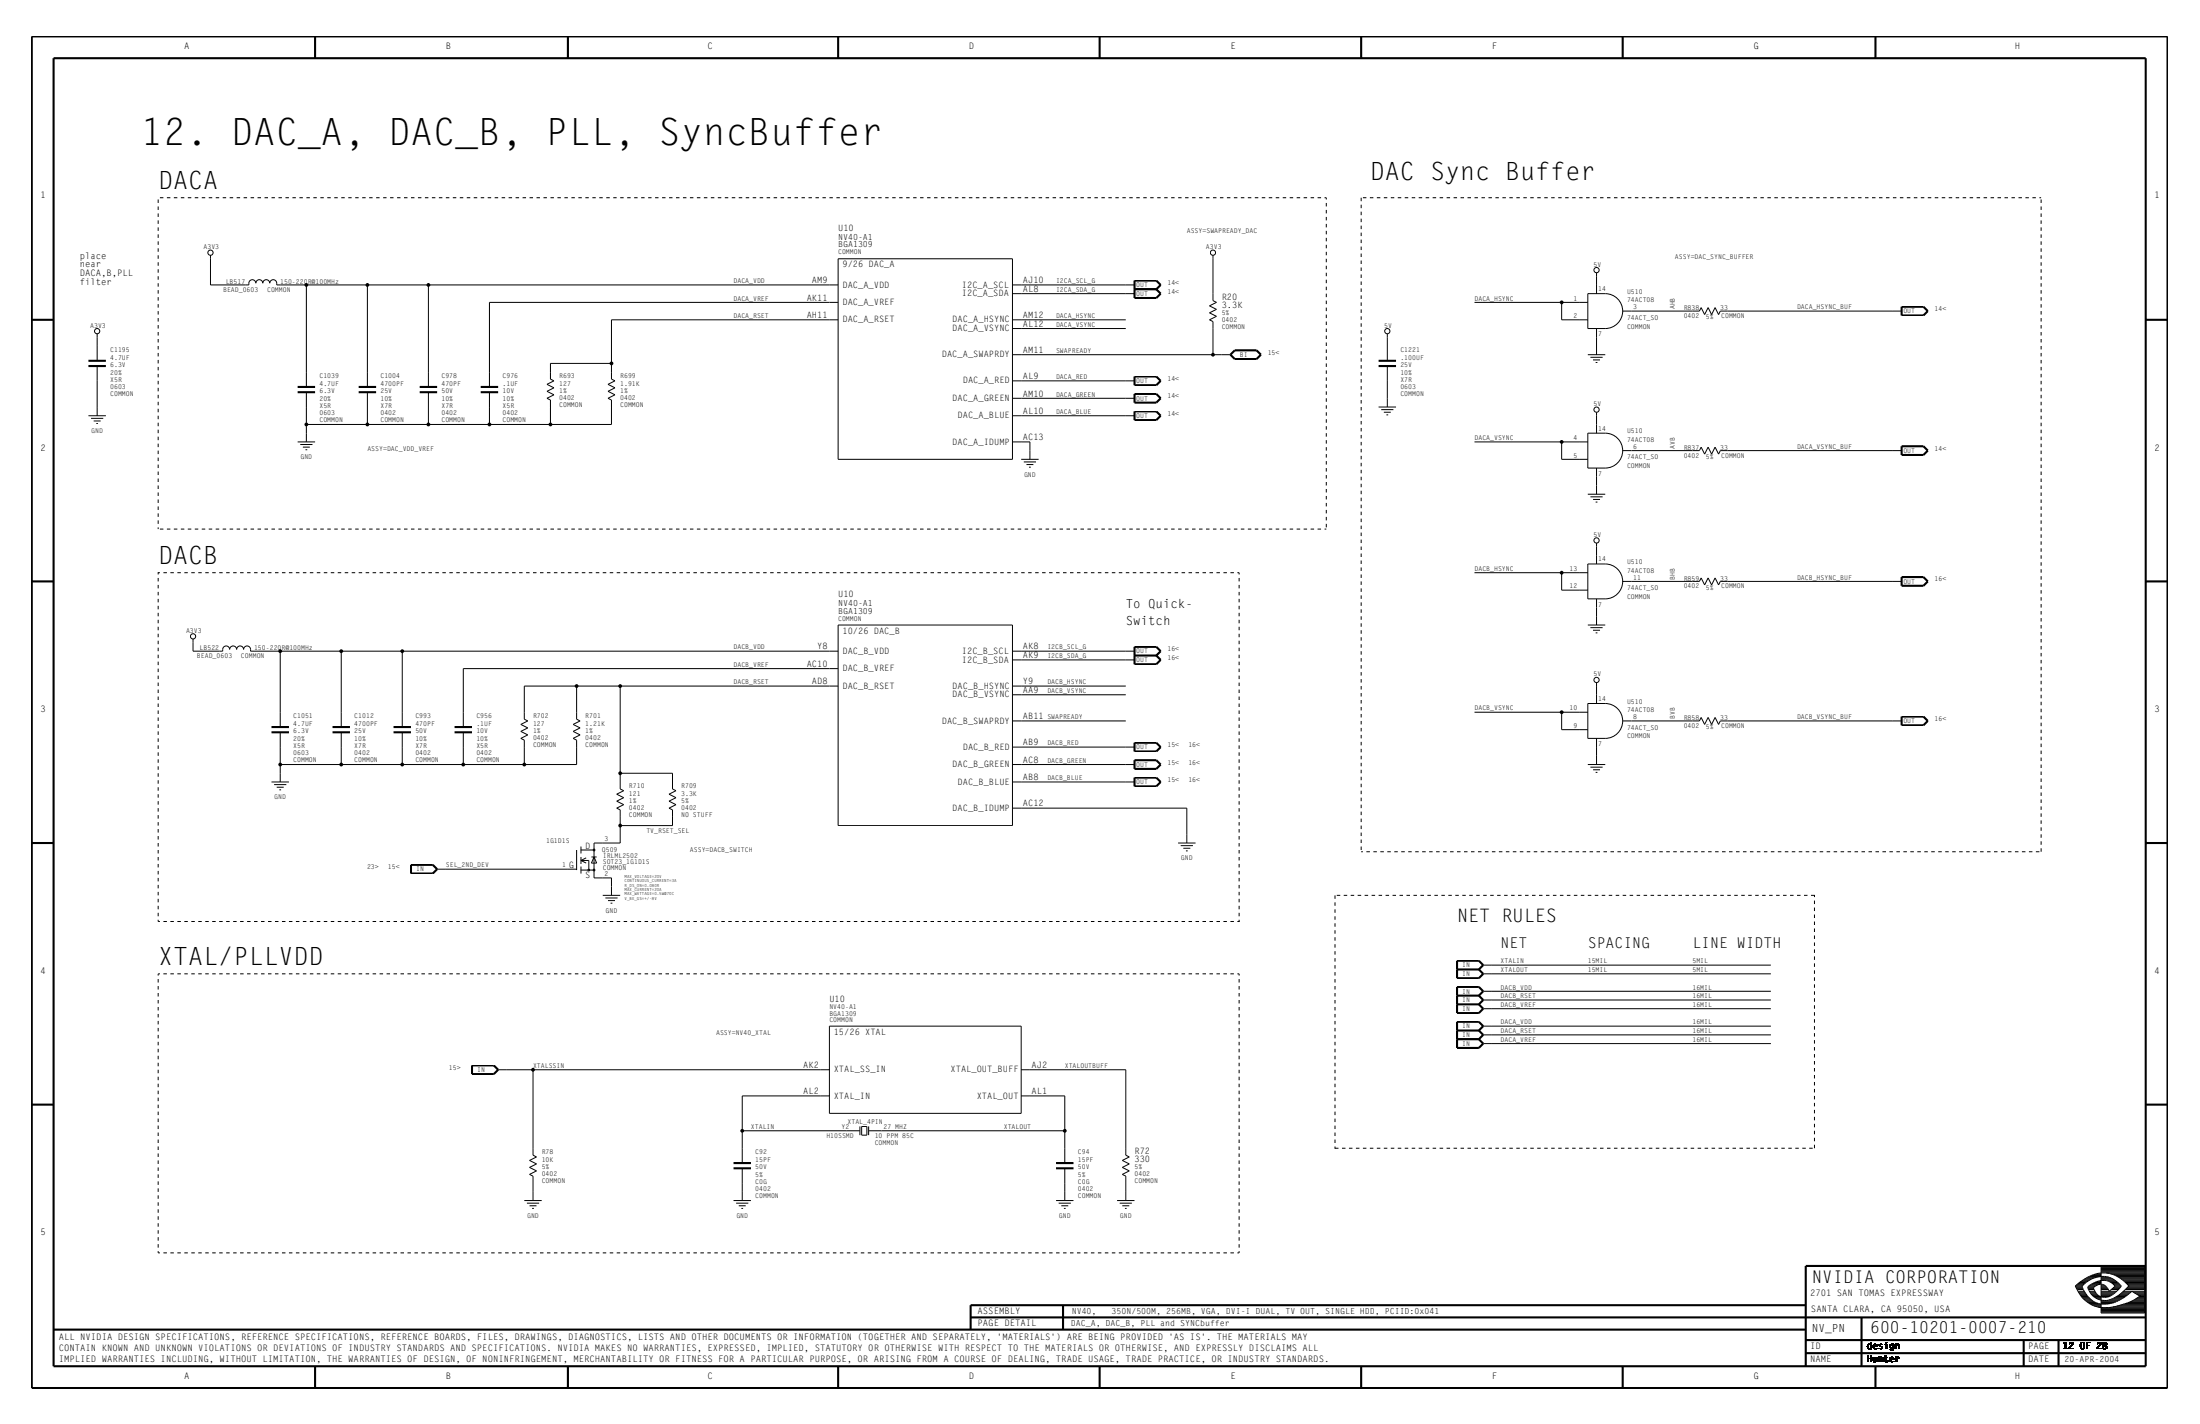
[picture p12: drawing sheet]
<svg xmlns="http://www.w3.org/2000/svg" width="432mm" height="279mm" viewBox="0 0 432 279" stroke-linecap="round" stroke-linejoin="round" font-family="sans-serif">
<g fill="none" stroke="#000" stroke-width=".2">
<path d="M41.3 50.1v.7zM41.3 55.9h6.9zM41.3 50.8v5.1zM48.2 55.9h.6zM48.8 55.6v.3zM48.8 55.6a.68 .68 0 0 1 .7-.7 .68 .68 0 0 1 .7 .7 .68 .68 0 0 1 .7-.7 .68 .68 0 0 1 .7 .7 .68 .68 0 0 1 .7-.7 .68 .68 0 0 1 .6 .7 .68 .68 0 0 1 .7-.7 .68 .68 0 0 1 .7 .7M54.3 55.6v.3zM54.3 55.9h.7zM55 55.9h5.1zM60.1 55.9h12zM60.1 55.9v17.1zM72.1 55.9h12z"/>
<path d="M72.1 55.9v17.1zM84.1 55.9h78.7zM84.1 55.9v17.1zM96.1 59.3h66.7zM96.1 59.3v13.7zM162.8 59.3h1.7zM162.8 55.9h1.7zM164.5 50.8h34.2zM164.5 50.8v39.3zM198.7 55.9h1.7zM198.7 57.6h1.7zM198.7 50.8v39.3z"/>
<path d="M200.4 55.9h20.6zM200.4 57.6h20.6zM221 55.9h1.7zM221 57.6h1.7zM238.1 50.8v6.8zM238.1 50.1v.7zM238.1 59l.7 .3zM238.1 57.6v1.4zM289.4 59.3h17.1zM306.5 59.3h3.4zM306.5 59.3v3.5zM309.9 59.3h1.7z"/>
<path d="M311.6 57.6h3.5zM311.6 57.6v6.9zM313.4 54.2v1.7zM313.4 53.5v.7zM313.4 55.9v1.7zM315.1 57.6a3.4 3.4 0 0 1 3.4 3.4 3.4 3.4 0 0 1-3.4 3.5M19.1 67.9v2.9zM19.1 71.8v2.9zM19.1 79.9v1.7zM19.1 65.5v.7zM19.1 66.2v1.7zM19.1 74.7v5.2z"/>
<path d="M60.1 73v2.9zM60.1 77v2.9zM60.1 79.9v3.4zM72.1 73v2.9zM72.1 77v2.9zM72.1 79.9v3.4zM84.1 73v2.9zM84.1 77v2.9zM84.1 79.9v3.4zM96.1 73v2.9zM96.1 77v2.9zM96.1 79.9v3.4z"/>
<path d="M107.4 78.1l.6 .4zM107.4 78.1l1.3-.6zM107.4 76.8l1.3 .7zM107.4 76.8l1.3-.7zM107.4 75.4l1.3 .7zM107.4 75.4l1.3-.7zM108 78.5v1.4zM108 74.4l.7 .3zM108 73v1.4zM108 71.3h12zM108 71.3v1.7zM108 79.9v3.4z"/>
<path d="M119.3 78.1l.7 .4zM119.3 78.1l1.4-.6zM119.3 76.8l1.4 .7zM119.3 76.8l1.4-.7zM119.3 75.4l1.4 .7zM119.3 75.4l1.4-.7zM120 62.8h42.8zM120 62.8v8.5zM120 71.3v1.7zM120 79.9v3.4zM120 78.5v1.4zM120 74.4l.7 .3z"/>
<path d="M120 73v1.4zM162.8 62.8h1.7zM198.7 64.5h1.7zM198.7 62.8h1.7zM198.7 69.6h1.7zM198.7 78.1h1.7zM198.7 74.7h1.7zM200.4 69.6h37.7zM200.4 78.1h20.6zM200.4 74.7h20.6zM200.4 64.5h20.6zM200.4 62.8h20.6z"/>
<path d="M221 74.7h1.7zM221 78.1h1.7zM237.4 62.8l.7 .3zM237.4 62.8l1.4-.7zM237.4 61.4l1.4 .7zM237.4 61.4l1.4-.7zM237.4 60l1.4 .7zM237.4 60l1.4-.7zM238.1 64.5v5.1zM238.1 69.6h1.7zM238.1 63.1v1.4zM239.8 69.6h1.7z"/>
<path d="M270.6 79.9h3.4zM272.3 66.2v1.7zM272.3 74.7v3.4zM272.3 67.9v2.9zM272.3 71.8v2.9zM272.3 78.1v1.8zM272.3 65.5v.7zM306.5 62.8h3.4zM309.9 62.8h1.7zM311.6 69.6h3.5zM311.6 64.5h3.5zM312.2 70.1h2.4z"/>
<path d="M312.7 70.6h1.3zM313.2 71.1h.3zM313.4 66.2v1.7zM313.4 67.9v1.7zM313.4 64.5v1.7zM318.5 61h1.7zM320.2 61h12zM332.2 61h1.3zM333.9 60.4l-.4 .6zM333.9 60.4l.7 1.3zM335.3 60.4l.6 1.3zM335.3 60.4l-.7 1.3z"/>
<path d="M336.6 60.4l.7 1.3zM336.6 60.4l-.7 1.3zM337.7 61h1.3zM337.7 61l-.4 .7zM339 61h32.5zM371.5 61h1.7zM17.4 81.6h3.4zM17.9 82.1h2.4zM18.4 82.6h1.4zM18.9 83.1h.3zM58.4 86.7h3.4zM58.9 87.2h2.4z"/>
<path d="M59.4 87.7h1.4zM60 88.2h.3zM60.1 85v1.7zM60.1 83.3h12zM60.1 83.3v1.7zM72.1 83.3h12zM84.1 83.3h12zM96.1 83.3h11.9zM108 83.3h12zM164.5 90.1h34.2zM198.7 86.7h1.7zM198.7 81.6h1.7z"/>
<path d="M200.4 81.6h20.6zM200.4 86.7h1.7zM200.4 90.1h3.5zM200.9 90.6h2.4zM201.5 91.2h1.3zM202 91.7h.3zM202.1 86.7v1.7zM202.1 88.4v1.7zM221 81.6h1.7zM271.1 80.4h2.4zM271.6 80.9h1.4zM272.1 81.4h.4z"/>
<path d="M289.4 86.7h17.1zM306.5 90.1h3.4zM306.5 86.7h3.4zM306.5 86.7v3.4zM309.9 86.7h1.7zM309.9 90.1h1.7zM311.6 97h3.5zM311.6 91.8h3.5zM311.6 85h3.5zM311.6 85v6.8zM312.2 97.5h2.4zM312.7 98h1.3z"/>
<path d="M313.2 98.5h.3zM313.4 81.6v1.7zM313.4 93.5v1.8zM313.4 95.3v1.7zM313.4 80.9v.7zM313.4 83.3v1.7zM313.4 91.8v1.7zM315.1 85a3.4 3.4 0 0 1 3.4 3.4 3.4 3.4 0 0 1-3.4 3.4M318.5 88.4h1.7zM320.2 88.4h12zM332.2 88.4h1.3zM333.9 87.7l-.4 .7z"/>
<path d="M333.9 87.7l.7 1.4zM335.3 87.7l.6 1.4zM335.3 87.7l-.7 1.4zM336.6 87.7l.7 1.4zM336.6 87.7l-.7 1.4zM337.7 88.4h1.3zM337.7 88.4l-.4 .7zM339 88.4h32.5zM371.5 88.4h1.7zM289.4 112.4h17.1zM306.5 115.8h3.4zM306.5 112.4h3.4z"/>
<path d="M306.5 112.4v3.4zM309.9 112.4h1.7zM309.9 115.8h1.7zM311.6 117.5h3.5zM311.6 110.7h3.5zM311.6 110.7v6.8zM313.4 107.2v1.7zM313.4 119.2v1.7zM313.4 106.6v.6zM313.4 108.9v1.8zM313.4 117.5v1.7zM315.1 110.7a3.4 3.4 0 0 1 3.4 3.4 3.4 3.4 0 0 1-3.4 3.4"/>
<path d="M318.5 114.1h1.7zM320.2 114.1h12zM332.2 114.1h1.3zM333.9 113.4l-.4 .7zM333.9 113.4l.7 1.4zM335.3 113.4l.6 1.4zM335.3 113.4l-.7 1.4zM336.6 113.4l.7 1.4zM336.6 113.4l-.7 1.4zM337.7 114.1h1.3zM337.7 114.1l-.4 .7zM339 114.1h32.5z"/>
<path d="M371.5 114.1h1.7zM37.9 125.4v.7zM37.9 127.8h5.1zM37.9 126.1v1.7zM43 127.8h.7zM43.7 127.4v.4zM43.7 127.4a.68 .68 0 0 1 .7-.7 .68 .68 0 0 1 .7 .7 .68 .68 0 0 1 .7-.7 .68 .68 0 0 1 .6 .7 .68 .68 0 0 1 .7-.7 .68 .68 0 0 1 .7 .7 .68 .68 0 0 1 .7-.7 .68 .68 0 0 1 .7 .7M49.2 127.4v.4zM49.2 127.8h.7zM49.9 127.8h5.1zM55 139.7v3zM55 127.8h12z"/>
<path d="M55 127.8v11.9zM67 139.7v3zM67 127.8h12zM67 127.8v11.9zM79 139.7v3zM79 127.8h83.8zM79 127.8v11.9zM90.9 139.7v3zM90.9 131.2h71.9zM90.9 131.2v8.5zM102.9 139.7v1.4zM102.9 134.6h10.3z"/>
<path d="M102.9 134.6v5.1zM113.2 139.7v1.4zM113.2 134.6h8.5zM113.2 134.6v5.1zM121.7 134.6h41.1zM121.7 134.6v17.1zM162.8 134.6h1.7zM162.8 131.2h1.7zM162.8 127.8h1.7zM164.5 122.6h34.2zM164.5 122.6v39.4zM198.7 136.3h1.7z"/>
<path d="M198.7 127.8h1.7zM198.7 129.5h1.7zM198.7 134.6h1.7zM198.7 122.6v39.4zM200.4 127.8h20.6zM200.4 129.5h20.6zM200.4 134.6h20.6zM200.4 136.3h20.6zM221 127.8h1.7zM221 129.5h1.7zM289.4 139.7h17.1zM306.5 139.7h3.4z"/>
<path d="M306.5 139.7v3.5zM309.9 139.7h1.7zM311.6 122.6h3.5zM311.6 138h3.5zM311.6 138v6.9zM312.2 123.1h2.4zM312.7 123.7h1.3zM313.2 124.2h.3zM313.4 134.6v1.7zM313.4 120.9v1.7zM313.4 133.9v.7zM313.4 136.3v1.7z"/>
<path d="M315.1 138a3.4 3.4 0 0 1 3.4 3.5 3.4 3.4 0 0 1-3.4 3.4M53.3 153.4h3.4zM53.8 153.9h2.4zM54.3 154.5h1.4zM54.8 155h.4zM55 143.7v2.9zM55 151.7v1.7zM55 150h12zM55 146.6v3.4zM55 150v1.7zM67 143.7v2.9zM67 150h12z"/>
<path d="M67 146.6v3.4zM79 143.7v2.9zM79 150h11.9zM79 146.6v3.4zM90.9 143.7v2.9zM90.9 150h12zM90.9 146.6v3.4zM102.2 144.9l.7 .3zM102.2 144.9l1.4-.7zM102.2 143.5l1.4 .7zM102.2 143.5l1.4-.7zM102.2 142.1l1.4 .7z"/>
<path d="M102.2 142.1l1.4-.6zM102.9 145.2v1.4zM102.9 141.1l.7 .4zM102.9 150h10.3zM102.9 146.6v3.4zM112.5 144.9l.7 .3zM112.5 144.9l1.4-.7zM112.5 143.5l1.4 .7zM112.5 143.5l1.4-.7zM112.5 142.1l1.4 .7zM112.5 142.1l1.4-.6zM113.2 145.2v1.4z"/>
<path d="M113.2 141.1l.7 .4zM113.2 146.6v3.4zM121 158.6l.7 .3zM121 158.6l1.4-.7zM121 157.2l1.4 .7zM121 157.2l1.4-.7zM121 155.8l1.4 .7zM121 155.8l1.4-.7zM121.7 158.9v1.4zM121.7 154.8l.7 .3zM121.7 153.4v1.4zM121.7 151.7h10.3z"/>
<path d="M121.7 151.7v1.7zM131.3 158.6l.7 .3zM131.3 158.6l1.4-.7zM131.3 157.2l1.4 .7zM131.3 157.2l1.4-.7zM131.3 155.8l1.4 .7zM131.3 155.8l1.4-.7zM132 158.9v1.4zM132 154.8l.7 .3zM132 153.4v1.4zM132 151.7v1.7zM198.7 141.5h1.7z"/>
<path d="M198.7 158.6h1.7zM198.7 150h1.7zM198.7 153.4h1.7zM198.7 146.6h1.7zM200.4 153.4h20.6zM200.4 150h20.6zM200.4 141.5h20.6zM200.4 146.6h20.6zM200.4 158.6h32.5zM221 146.6h1.7zM221 150h1.7zM221 153.4h1.7z"/>
<path d="M232.9 158.6v5.1zM306.5 143.2h3.4zM309.9 143.2h1.7zM311.6 150h3.5zM311.6 144.9h3.5zM312.2 150.5h2.4zM312.7 151h1.3zM313.2 151.5h.3zM313.4 146.6v1.7zM313.4 148.3v1.7zM313.4 144.9v1.7zM318.5 141.5h1.7z"/>
<path d="M320.2 141.5h12zM332.2 141.5h1.3zM333.9 140.8l-.4 .7zM333.9 140.8l.7 1.3zM335.3 140.8l.6 1.3zM335.3 140.8l-.7 1.3zM336.6 140.8l.7 1.3zM336.6 140.8l-.7 1.3zM337.7 141.5h1.3zM337.7 141.5l-.4 .6zM339 141.5h32.5zM371.5 141.5h1.7z"/>
<path d="M85.8 170.5h1.7zM87.5 170.5h24zM111.5 170.5h1.7zM113.2 166.8v3.9zM114 170.7h2.6zM114 168.8h1.6zM114 168.8l1.1-.5zM114 168.8l1.1 .5zM114 166.8h2.6zM114 166.1v1.4zM114 168.1v1.4zM114 170v1.4z"/>
<path d="M115.6 168.8v1.9zM116.1 168.1h1zM116.1 169.3h1zM116.6 165.4h1.7zM116.6 165.4v6.9zM116.6 168.1l-.5 1.2zM116.6 168.1l.5 1.2zM116.6 172.3h1.7zM118.3 165.4h3.4zM118.3 172.3h1.7zM118.3 175.7h3.4zM118.8 176.2h2.4z"/>
<path d="M119.3 176.7h1.4zM119.8 177.2h.4zM120 172.3v1.7zM120 174v1.7zM121.7 162h10.3zM121.7 160.3v1.7zM121.7 162v3.4zM132 160.3v1.7zM164.5 162h34.2zM231.2 165.4h3.5zM231.7 165.9h2.4zM232.3 166.4h1.3z"/>
<path d="M232.8 166.9h.3zM232.9 163.7v1.7zM291.1 196.2h1.7zM291.1 194.5h1.7zM291.1 191.1h1.7zM291.1 189.4h1.7zM291.1 197.9h1.7zM292.8 191.1h54.8zM292.8 194.5h54.8zM292.8 189.4h54.8zM292.8 196.2h54.8zM292.8 197.9h54.8z"/>
<path d="M97.8 209.9h1.7zM99.5 209.9h5.1zM104.6 209.9h56.5zM104.6 209.9v15.4zM145.7 215h15.4zM145.7 215v6.9zM161.1 209.9h1.7zM161.1 215h1.7zM162.8 201.3h37.6zM162.8 218.4h37.6zM162.8 201.3v17.1zM200.4 209.9h1.7z"/>
<path d="M200.4 201.3v17.1zM200.4 215h1.7zM202.1 209.9h18.9zM202.1 215h6.9zM209 215v6.9zM221 209.9v15.4zM291.1 201.3h1.7zM291.1 203.1h1.7zM291.1 204.8h1.7zM292.8 203.1h54.8zM292.8 204.8h54.8zM292.8 201.3h54.8z"/>
<path d="M102.9 235.6h3.4zM103.4 236.1h2.4zM103.9 236.6h1.4zM103.9 230.4l.7 .4zM103.9 230.4l1.4-.7zM103.9 229.1l1.4 .6zM103.9 229.1l1.4-.7zM103.9 227.7l1.4 .7zM103.9 227.7l1.4-.7zM104.4 237.1h.4zM104.6 233.8v1.8zM104.6 230.8v1.3z"/>
<path d="M104.6 226.7l.7 .3zM104.6 225.3v1.4zM104.6 232.1v1.7zM144 235.6h3.4zM144.5 236.1h2.4zM145 236.6h1.4zM145.5 237.1h.4zM145.7 221.9h20.5zM145.7 221.9v3.4zM145.7 232.1v1.7zM145.7 225.3v2.9zM145.7 229.2v2.9z"/>
<path d="M145.7 233.8v1.8zM166.2 221.9h2.6zM168.8 221v1.7zM169.1 221h1zM169.1 222.7h1zM169.1 221v1.7zM170.1 221v1.7zM170.5 221v1.7zM170.5 221.9h2.6zM173.1 221.9h35.9zM207.3 235.6h3.4zM207.8 236.1h2.4z"/>
<path d="M208.3 236.6h1.4zM208.8 237.1h.4zM209 221.9v3.4zM209 232.1v1.7zM209 225.3v2.9zM209 229.2v2.9zM209 233.8v1.8zM219.3 235.6h3.4zM219.8 236.1h2.4zM220.3 236.6h1.3zM220.3 230.4l.7 .4zM220.3 230.4l1.3-.7z"/>
<path d="M220.3 229.1l1.3 .6zM220.3 229.1l1.3-.7zM220.3 227.7l1.3 .7zM220.3 227.7l1.3-.7zM220.8 237.1h.3zM221 233.8v1.8zM221 232.1v1.7zM221 230.8v1.3zM221 226.7l.6 .3zM221 225.3v1.4zM407.3 252.3l.9-.7zM407.3 252.3l.4 .7z"/>
<path d="M407.4 252.3h1.3zM407.4 252.5h1.3zM407.5 252.7h1.2zM407.6 252.2h1.2zM407.6 252.8h1.2zM407.7 253l.2 .5zM407.7 253h1.2zM407.8 252h1.2zM407.9 253.4h1.2zM407.9 253.5l.3 .4zM407.9 251.8h1.3zM408 253.5h1.2z"/>
<path d="M408.1 253.7h1.2zM408.1 251.6h1.3zM408.2 253.9h1.2zM408.2 253.9l.3 .4zM408.2 251.6l.3-.2zM408.3 254h1.2zM408.4 251.5h1.2zM408.4 254.2h1.2zM408.5 254.3l.2 .4zM408.5 251.4l.5-.3zM408.6 254.4h1.2zM408.7 251.3h1.2z"/>
<path d="M408.7 254.6h1.3zM408.7 252.5v.1zM408.7 252.4v.1zM408.7 252.6l.1 .2zM408.7 254.7l.2 .1zM408.8 252.8l.1 .2zM408.8 252.2l.3-.3zM408.8 252.2l-.1 .2zM408.8 254.7h1.3zM408.9 251.1h1.2zM408.9 253l.3 .5zM408.9 254.8l.3 .3z"/>
<path d="M409 251.1l.4-.3zM409 254.9h1.3zM409.1 251.9l.4-.3zM409.2 251h1.3zM409.2 253.5l.1 .3zM409.2 255.1h1.3zM409.2 255.1l.4 .3zM409.3 253.8l.3 .4zM409.4 255.2h1.3zM409.4 250.8l.4-.2zM409.5 250.8h1.4zM409.5 251.6l.4-.3z"/>
<path d="M409.6 255.4l.4 .3zM409.6 255.4h1.3zM409.6 254.2l.3 .3zM409.8 250.6h1.7zM409.8 252.6v.1zM409.8 250.6l.3-.2zM409.8 252.7h1zM409.8 252.5h.1M409.8 252.7h.1M409.8 252.5h1.2zM409.8 252.8l.1 .2zM409.9 252.8h1z"/>
<path d="M409.9 255.6h1.4zM409.9 251.3l.6-.3zM409.9 252.4l-.1 .1zM409.9 252.4l.1-.1zM409.9 253l.1 .2zM409.9 254.5l.5 .5zM409.9 253h1.1zM410 255.7l.3 .2zM410 253.2l.4 .6zM410 252.3h1.3zM410 252.3l.3-.2zM410.1 250.4l.4-.2z"/>
<path d="M410.1 253.4h1.1zM410.1 255.7h1.7zM410.1 250.4h2.3zM410.2 252.2h1.4zM410.2 253.5h1.1zM410.3 253.7h1.1zM410.3 252.1l.3-.2zM410.3 255.9l.2 .1zM410.4 255.9h2zM410.4 253.8l.5 .6zM410.4 255l.5 .4zM410.4 253.9h1.1z"/>
<path d="M410.5 250.3h1.9zM410.5 251l.3-.2zM410.5 256l.4 .2zM410.5 250.2l.4-.1zM410.6 252h1.5zM410.6 254h1.1zM410.6 251.9l.5-.2zM410.7 256.1h1.7zM410.7 254.2h1.2zM410.8 251.8h1.6zM410.8 250.8l.4-.1zM410.8 252.7l.4-.3z"/>
<path d="M410.8 252.7l.3 .4zM410.9 250.1l.3-.1zM410.9 254.4h1.3zM410.9 254.4l.2 .2zM410.9 256.2l.4 .1zM410.9 255.4l.4 .1zM410.9 250.1h1.5zM411.1 251.7l.3-.2zM411.1 253.1l.1 .3zM411.1 254.6h1.3zM411.1 256.3h1.3zM411.1 254.6l.5 .2z"/>
<path d="M411.2 251.6h1.2zM411.2 250.7l.3-.1zM411.2 253.4l.2 .3zM411.2 250l.3-.1zM411.2 252.4l.6-.3zM411.3 255.5l.2 .1zM411.3 256.3l.3 .1zM411.4 253.7l.1 .1zM411.4 254.7h1zM411.4 251.5l.4-.1zM411.5 253.8l.2 .2zM411.5 255.6l.1 .1z"/>
<path d="M411.5 249.9h.9zM411.5 249.9l.4-.1zM411.5 250.6l.4-.1zM411.6 251.5h.8zM411.6 254.8l.3 .2zM411.6 256.4l.3 .1zM411.6 255.7h.2zM411.7 254l.2 .2zM411.7 256.4h.7zM411.8 254.9h.6zM411.8 252.1l.4-.1zM411.8 251.4l.3-.1z"/>
<path d="M411.8 255.7l.2 .1zM411.9 250.5l.5-.1zM411.9 255l.5 .1zM411.9 249.8h.2zM411.9 254.2l.2 .1zM411.9 256.5l.5 .1zM412 255.8l.2 .1zM412.1 249.8h.3zM412.1 254.3l.4 .2zM412.1 251.3l.3-.1zM412.1 251.3h.3zM412.2 255.9h.2z"/>
<path d="M412.2 252h.3zM412.4 249.4h8.5zM412.4 248.7h8.5zM412.4 249.6h8.5zM412.4 249.1h8.5zM412.4 248.9h8.5zM412.4 249.2h8.5zM412.4 248.6h8.5zM412.4 248.6v9zM412.4 253.4h3zM412.4 256.6h8.5zM412.4 256.8h8.5z"/>
<path d="M412.4 257.5h8.5zM412.4 257.3h8.5zM412.4 257.1h8.5zM412.4 256.9h8.5zM412.4 255.2h3.3zM412.4 253.5h2.8zM412.4 255.7h1.8zM412.4 255.6h2.5zM412.4 254.2h1.9zM412.4 255.4h2.9zM412.4 254.4h1.6zM412.4 254h2.2z"/>
<path d="M412.4 253.9h2.4zM412.4 253.7h2.6zM412.4 251.1h2.6zM412.4 251h2.3zM412.4 250.8h1.9zM412.4 250.6h1.5zM412.4 253h1.4zM412.4 252.8h1.3zM412.4 252.5h1zM412.4 252.7h1.2zM412.4 252.3h.8zM412.4 252.2h.6z"/>
<path d="M412.4 257.6h8.5zM412.4 250.4h.7zM412.4 249.8h.9zM412.4 251.2h.6zM412.4 255.9h1.1zM412.4 256.6h.5zM412.4 255.1h.3zM412.5 254.5l.5 .1zM412.5 252h.2zM412.7 255.1l.4 .1zM412.7 252l.1 .1zM412.8 252.1h.2z"/>
<path d="M412.9 256.6h.9zM413 252.1l.1 .1zM413 251.2l.4 .1zM413 254.6h.4zM413.1 255.2h.3zM413.1 250.4l.3 .1zM413.1 252.2l.2 .1zM413.3 252.3l.1 .2zM413.3 249.8h.5zM413.4 249.8h7.5zM413.4 250.5l.6 .1zM413.4 252.5l.2 .2z"/>
<path d="M413.4 251.3h.1M413.4 254.6l.2-.1zM413.4 251.3h.3zM413.4 255.2l.5-.1zM413.5 255.9l.4-.1zM413.6 252.7l.1 .1zM413.6 254.5h.1M413.6 254.5l.2-.1zM413.7 251.3h1.5zM413.7 252.8l.1 .1zM413.8 249.8h.1M413.7 249.8l.3 .1z"/>
<path d="M413.7 251.3l.1 .1zM413.8 252.9l.1 .3zM413.8 251.4l.3 .1zM413.8 254.4h.2zM413.9 256.6h.1M413.9 256.6l.2-.1zM413.9 255.1l.1-.1zM413.9 255.8l.4-.1zM413.9 253.2l.1 .2zM414 250.6l.3 .2zM414 254.4l.2-.1zM414 255.1h2z"/>
<path d="M414 253.4l1.1-1zM414 249.9l.5 .1zM414 255h.2zM414.1 251.5h1.3zM414.1 251.5l.3 .2zM414.1 256.5h.4zM414.2 254.3l.1-.1zM414.2 255l.4-.2zM414.3 249.9h6.6zM414.3 255.7l.4-.1zM414.3 250.8l.2 .1zM414.3 254.2l.2-.1z"/>
<path d="M414.4 251.6h1.2zM414.4 253h1.4zM414.4 251.7l.3 .2zM414.5 250l.2 .1zM414.5 254.9h1.8zM414.5 254.1l.1-.1zM414.5 250.9h.2zM414.5 256.5l.6-.1zM414.6 251.8h1.2zM414.6 252.8h1.3zM414.6 254.8h.2zM414.6 254l.2-.1z"/>
<path d="M414.7 250.9l.4 .3zM414.7 255.6l.4-.1zM414.7 251.9l.5 .5zM414.7 250.1l.5 .1zM414.7 256.4h6.2zM414.8 254.8l.4-.2zM414.8 253.9l.4-.3zM414.8 252h1.2zM414.8 252.7h1.3zM414.9 250.1h6zM414.9 254.7h1.7zM415 252.2h1.2z"/>
<path d="M415 252.5h1.2zM415.1 255.5l.3-.1zM415.1 251.2l.2 .2zM415.1 252.4h.1M415.1 256.4l1.2-.3zM415.2 250.2l.7 .4zM415.2 252.3h1.1zM415.2 254.6l.6-.5zM415.2 254.6h1.7zM415.2 250.3h5.7zM415.2 253.6l.7-.7zM415.3 251.4l.2 .1z"/>
<path d="M415.4 255.4l.4-.2zM415.5 254.4h1.6zM415.5 251.5l.1 .1zM415.5 250.4h5.4zM415.5 256.3h5.4zM415.6 251.6l.2 .1zM415.7 254.2h1.7zM415.8 255.2l.4-.2zM415.8 251.7l.1 .2zM415.8 250.6h5.1zM415.8 254.1l.5-.3zM415.9 250.6l.3 .2z"/>
<path d="M415.9 251.9l.2 .2zM416 254h1.6zM416 252.7h.1M416 252.7l-.1 .2zM416.1 252.1l.1 .1zM416.1 250.8h4.8zM416.2 256.1h4.7zM416.2 250.8l.4 .3zM416.2 255l.4-.2zM416.2 253.9h1.6zM416.2 252.2l.2 .2zM416.2 252.5l-.1 .2z"/>
<path d="M416.3 256.1l.7-.3zM416.3 252.4l-.1 .1zM416.3 252.4h.1M416.3 253.8l.6-.6zM416.4 251h4.5zM416.4 253.7h1.6zM416.6 254.8l.2-.1zM416.6 251.1l.2 .2zM416.6 253.5h1.6zM416.6 251.1h4.3zM416.7 255.9h4.2zM416.8 251.3l.2 .1z"/>
<path d="M416.8 253.4h4.1zM416.8 251.3h4.1zM416.8 254.7l.4-.3zM417 251.4l.6 .7zM417 251.5h3.9zM417 255.8l.6-.2zM417.1 253h3.8zM417.2 251.6h3.7zM417.2 254.4l.7-.6zM417.2 255.7h3.7zM417.3 252.8h3.6zM417.3 251.8h3.6z"/>
<path d="M417.5 252.7h3.4zM417.5 252h3.4zM417.6 255.6l.5-.2zM417.6 252.1l.2 .2zM417.7 252.5h3.2zM417.7 252.2h3.2zM417.7 255.6h3.2zM417.8 252.3l-.9 .9zM417.9 252.3h3zM417.9 253.8l.5-.4zM418.1 255.4l.5-.2zM418.2 255.4h2.7z"/>
<path d="M418.4 253.4h.1M418.4 253.4l.3 .1zM418.5 255.2h2.4zM418.6 255.2l.4-.2zM418.7 253.5l1.3 .8zM418.7 253.5h2.2zM418.9 255.1h2zM419 253.7h1.9zM419 255l.2-.2zM419.1 254.9h1.8zM419.2 254.8l.5-.3zM419.3 253.9h1.6z"/>
<path d="M419.4 254.7h1.5zM419.6 254h1.3zM419.7 254.6h1.2zM419.7 254.5l.3-.2zM419.9 254.2h1zM419.9 254.4h1zM420.9 248.6v9z"/>
<circle cx="41.3" cy="49.6" r=".51"/>
<circle cx="238.1" cy="49.6" r=".51"/>
<circle cx="313.4" cy="53" r=".51"/>
<circle cx="19.1" cy="65" r=".51"/>
<circle cx="272.3" cy="65" r=".51"/>
<circle cx="313.4" cy="80.4" r=".51"/>
<circle cx="313.4" cy="106" r=".51"/>
<circle cx="37.9" cy="124.9" r=".51"/>
<circle cx="313.4" cy="133.4" r=".51"/>
<circle cx="115.6" cy="170.7" r=".17"/>
<circle cx="116.6" cy="170.7" r=".17"/>
<circle cx="116.6" cy="166.8" r=".17"/>
</g>
<g fill="none" stroke="#000" stroke-width=".2" stroke-dasharray=".3 1" stroke-linecap="butt">
<path d="M31 38.8h229.3zM31 38.8v65zM260.3 38.8v65zM267.2 38.8h133.4zM267.2 38.8v128.3zM400.6 38.8v128.3zM31 112.4h212.2zM31 103.8h229.3zM31 112.4v68.4zM243.2 112.4v68.4zM262 175.7h94.1zM262 175.7v49.6z"/>
<path d="M267.2 167.1h133.4zM356.1 175.7v49.6zM31 180.8h212.2zM31 191.1h212.2zM31 191.1v54.7zM243.2 191.1v54.7zM262 225.3h94.1zM31 245.8h212.2z"/>
</g>
<g fill="#000">
<circle cx="60.1" cy="55.9" r=".38"/>
<circle cx="72.1" cy="55.9" r=".38"/>
<circle cx="84.1" cy="55.9" r=".38"/>
<circle cx="306.5" cy="59.3" r=".38"/>
<circle cx="120" cy="71.3" r=".38"/>
<circle cx="238.1" cy="69.6" r=".38"/>
<circle cx="60.1" cy="83.3" r=".38"/>
<circle cx="72.1" cy="83.3" r=".38"/>
<circle cx="84.1" cy="83.3" r=".38"/>
<circle cx="96.1" cy="83.3" r=".38"/>
<circle cx="108" cy="83.3" r=".38"/>
<circle cx="306.5" cy="86.7" r=".38"/>
<circle cx="306.5" cy="112.4" r=".38"/>
<circle cx="55" cy="127.8" r=".38"/>
<circle cx="67" cy="127.8" r=".38"/>
<circle cx="79" cy="127.8" r=".38"/>
<circle cx="113.2" cy="134.6" r=".38"/>
<circle cx="121.7" cy="134.6" r=".38"/>
<circle cx="306.5" cy="139.7" r=".38"/>
<circle cx="55" cy="150" r=".38"/>
<circle cx="67" cy="150" r=".38"/>
<circle cx="79" cy="150" r=".38"/>
<circle cx="90.9" cy="150" r=".38"/>
<circle cx="102.9" cy="150" r=".38"/>
<circle cx="121.7" cy="151.7" r=".38"/>
<circle cx="121.7" cy="162" r=".38"/>
<circle cx="104.6" cy="209.9" r=".38"/>
<circle cx="145.7" cy="221.9" r=".38"/>
<circle cx="209" cy="221.9" r=".38"/>
</g>
<g fill="none" stroke="#000" stroke-width=".41">
<path d="M6.2 7.1h419.2zM6.2 7.1v265.2zM10.5 11.4h410.6zM10.5 11.4v256.7zM61.8 7.1v4.3zM111.5 7.1v4.3zM164.5 7.1v4.3zM215.8 7.1v4.3zM267.2 7.1v4.3zM318.5 7.1v4.3zM368.1 7.1v4.3zM421.1 11.4v256.7z"/>
<path d="M425.4 7.1v265.2zM222.7 55.1v1.7zM222.7 55.1h4.3zM222.7 56.8h4.3zM222.7 56.8v1.7zM222.7 58.5h4.3zM227 55.1l.8 .8zM227 56.8l.8-.9zM227 56.8l.8 .8zM227 58.5l.8-.9zM6.2 62.8h4.3zM17.4 71.8h3.4z"/>
<path d="M17.4 70.8h3.4zM58.4 77h3.4zM58.4 75.9h3.4zM70.4 77h3.4zM70.4 75.9h3.4zM82.4 77h3.4zM82.4 75.9h3.4zM94.4 77h3.4zM94.4 75.9h3.4zM222.7 73.9v1.7zM222.7 73.9h4.3zM222.7 75.6h4.3z"/>
<path d="M222.7 77.3v1.7zM222.7 77.3h4.3zM222.7 79h4.3zM227 73.9l.8 .8zM227 75.6l.8-.9zM227 77.3l.8 .8zM227 79l.8-.9zM241.5 69.6l.9-.9zM241.5 69.6l.9 .8zM242.4 70.4h4.2zM242.4 68.7h4.2zM246.6 70.4l.9-.8z"/>
<path d="M246.6 68.7l.9 .9zM270.6 71.8h3.4zM270.6 70.8h3.4zM373.2 60.2v1.7zM373.2 60.2h4.3zM373.2 61.9h4.3zM377.5 60.2l.9 .8zM378.4 61l-.9 .9zM421.1 62.8h4.3zM222.7 80.7v1.7zM222.7 80.7h4.3zM222.7 82.4h4.3z"/>
<path d="M227 80.7l.8 .9zM227 82.4l.8-.8zM373.2 87.6v1.7zM373.2 87.6h4.3zM373.2 89.3h4.3zM377.5 87.6l.9 .8zM378.4 88.4l-.9 .9zM6.2 114.1h4.3zM373.2 113.2v1.7zM373.2 113.2h4.3zM373.2 114.9h4.3zM377.5 113.2l.9 .9z"/>
<path d="M377.5 114.9l.9-.8zM421.1 114.1h4.3zM222.7 126.9v1.7zM222.7 126.9h4.3zM222.7 128.6h4.3zM222.7 128.6v1.7zM222.7 130.3h4.3zM227 126.9l.8 .9zM227 128.6l.8-.8zM227 128.6l.8 .9zM227 130.3l.8-.8zM53.3 143.7h3.4z"/>
<path d="M53.3 142.7h3.4zM65.3 143.7h3.4zM65.3 142.7h3.4zM77.2 143.7h3.5zM77.2 142.7h3.5zM89.2 143.7h3.4zM89.2 142.7h3.4zM222.7 145.7v1.7zM222.7 145.7h4.3zM222.7 147.4h4.3zM222.7 149.2v1.7zM222.7 149.2h4.3z"/>
<path d="M222.7 150.9h4.3zM222.7 152.6v1.7zM222.7 152.6h4.3zM222.7 154.3h4.3zM227 145.7l.8 .9zM227 147.4l.8-.8zM227 149.2l.8 .8zM227 150.9l.8-.9zM227 152.6l.8 .8zM227 154.3l.8-.9zM373.2 140.6v1.7zM373.2 140.6h4.3z"/>
<path d="M373.2 142.3h4.3zM377.5 140.6l.9 .9zM377.5 142.3l.9-.8zM6.2 165.4h4.3zM80.7 169.7h4.2zM80.7 169.7v1.7zM80.7 171.4h4.2zM84.9 169.7l.9 .8zM84.9 171.4l.9-.9zM421.1 165.4h4.3zM286 195.4h4.3zM286 195.4v1.7z"/>
<path d="M286 197.1h4.3zM286 193.6h4.3zM286 193.6v1.8zM286 190.2h4.3zM286 190.2v1.7zM286 191.9h4.3zM286 188.5h4.3zM286 188.5v1.7zM286 197.1v1.7zM286 198.8h4.3zM290.3 195.4l.8 .8zM290.3 197.1l.8-.9z"/>
<path d="M290.3 193.6l.8 .9zM290.3 195.4l.8-.9zM290.3 190.2l.8 .9zM290.3 191.9l.8-.8zM290.3 188.5l.8 .9zM290.3 190.2l.8-.8zM290.3 197.1l.8 .8zM290.3 198.8l.8-.9zM6.2 216.7h4.3zM92.6 209h4.3zM92.6 209v1.7zM92.6 210.7h4.3z"/>
<path d="M96.9 209l.9 .9zM96.9 210.7l.9-.8zM286 200.5h4.3zM286 200.5v1.7zM286 202.2h4.3zM286 202.2v1.7zM286 203.9h4.3zM286 203.9v1.7zM286 205.6h4.3zM290.3 200.5l.8 .8zM290.3 202.2l.8-.9zM290.3 202.2l.8 .9z"/>
<path d="M290.3 203.9l.8-.8zM290.3 203.9l.8 .9zM290.3 205.6l.8-.8zM421.1 216.7h4.3zM144 229.2h3.4zM144 228.2h3.4zM207.3 229.2h3.4zM207.3 228.2h3.4zM190.5 258.5h230.6zM190.5 256.1h163.9zM190.5 256.1v4.8zM208.6 256.1v4.8z"/>
<path d="M354.4 248.4h66.7zM354.4 248.4v19.7zM365.4 258.5v9.6zM6.2 272.3h419.2zM10.5 268.1h410.6zM10.5 260.9h343.9zM61.8 268.1v4.2zM111.5 268.1v4.2zM164.5 268.1v4.2zM215.8 268.1v4.2zM267.2 268.1v4.2zM318.5 268.1v4.2z"/>
<path d="M354.4 262.9h66.7zM354.4 265.5h66.7zM368.1 268.1v4.2zM397.2 262.9v5.2zM404 262.9v5.2z"/>
</g>
<text font-size="7.4" x="27.6" y="28.5">12. DAC_A, DAC_B, PLL, SyncBuffer</text>
<g font-size="4.9">
<text x="268.9" y="35.4">DAC Sync Buffer</text>
<text x="31" y="37.1">DACA</text>
<text x="31" y="110.7">DACB</text>
<text x="31" y="189.4">XTAL/PLLVDD</text>
</g>
<text font-size="3.6" x="286" y="180.8">NET RULES</text>
<text font-size="3.4" x="355.6" y="251.6">NVIDIA CORPORATION</text>
<text font-size="3.2" x="367.1" y="261.6">600-10201-0007-210</text>
<g font-size="2.9">
<text x="294.5" y="185.9">NET</text>
<text x="311.6" y="185.9">SPACING</text>
<text x="332.2" y="185.9">LINE WIDTH</text>
</g>
<g font-size="2.4">
<text x="221" y="119.2">To Quick-</text>
<text x="221" y="122.6">Switch</text>
</g>
<text font-size="2.2" x="355.6" y="261.4">NV_PN</text>
<g font-size="1.8">
<text x="36.2" y="9.7">A</text>
<text x="87.5" y="9.7">B</text>
<text x="138.8" y="9.7">C</text>
<text x="190.2" y="9.7">D</text>
<text x="241.5" y="9.7">E</text>
<text x="292.8" y="9.7">F</text>
<text x="344.2" y="9.7">G</text>
<text x="395.5" y="9.7">H</text>
<text x="7.9" y="38.8">1</text>
<text x="422.9" y="38.8">1</text>
<text x="15.6" y="52.5">near</text>
<text x="15.6" y="50.8">place</text>
<text x="15.6" y="55.9">filter</text>
<text x="15.6" y="54.2">DACA,B,PLL</text>
<text x="7.9" y="88.4">2</text>
<text x="422.9" y="88.4">2</text>
<text x="7.9" y="139.7">3</text>
<text x="422.9" y="139.7">3</text>
<text x="7.9" y="191.1">4</text>
<text x="422.9" y="191.1">4</text>
<text x="7.9" y="242.4">5</text>
<text x="422.9" y="242.4">5</text>
<text x="191.9" y="257.8">ASSEMBLY</text>
<text x="355.3" y="254.4">2701 SAN TOMAS EXPRESSWAY</text>
<text x="355.4" y="257.5">SANTA CLARA, CA 95050, USA</text>
<text x="11.5" y="262.9">ALL NVIDIA DESIGN SPECIFICATIONS, REFERENCE SPECIFICATIONS, REFERENCE BOARDS, FILES, DRAWINGS, DIAGNOSTICS, LISTS AND OTHER DOCUMENTS OR INFORMATION (TOGETHER AND SEPARATELY, 'MATERIALS') ARE BEING PROVIDED 'AS IS'. THE MATERIALS MAY</text>
<text x="191.9" y="260.2">PAGE DETAIL</text>
<text x="11.5" y="265">CONTAIN KNOWN AND UNKNOWN VIOLATIONS OR DEVIATIONS OF INDUSTRY STANDARDS AND SPECIFICATIONS. NVIDIA MAKES NO WARRANTIES, EXPRESSED, IMPLIED, STATUTORY OR OTHERWISE WITH RESPECT TO THE MATERIALS OR OTHERWISE, AND EXPRESSLY DISCLAIMS ALL</text>
<text x="11.5" y="267.2">IMPLIED WARRANTIES INCLUDING, WITHOUT LIMITATION, THE WARRANTIES OF DESIGN, OF NONINFRINGEMENT, MERCHANTABILITY OR FITNESS FOR A PARTICULAR PURPOSE, OR ARISING FROM A COURSE OF DEALING, TRADE USAGE, TRADE PRACTICE, OR INDUSTRY STANDARDS.</text>
<text x="355.3" y="264.6">ID</text>
<text x="355.3" y="267.2">NAME</text>
<text x="366.4" y="267.2">Hunter</text>
<text x="366.4" y="264.6">design</text>
<text x="398" y="264.6">PAGE</text>
<text x="398" y="267.2">DATE</text>
<text x="404.9" y="264.6">12 OF 28</text>
<text x="36.2" y="270.6">A</text>
<text x="87.5" y="270.6">B</text>
<text x="138.8" y="270.6">C</text>
<text x="190.2" y="270.6">D</text>
<text x="241.5" y="270.6">E</text>
<text x="292.8" y="270.6">F</text>
<text x="344.2" y="270.6">G</text>
<text x="395.5" y="270.6">H</text>
</g>
<g font-size="1.7">
<text x="164.5" y="45.3">U10</text>
<text x="165.4" y="52.5">9/26 DAC_A</text>
<text x="158.3" y="59">AK11</text>
<text x="159.4" y="55.6">AM9</text>
<text x="165.4" y="59.8">DAC_A_VREF</text>
<text x="165.4" y="56.4">DAC_A_VDD</text>
<text x="188.8" y="58.1">I2C_A_SDA</text>
<text x="188.8" y="56.4">I2C_A_SCL</text>
<text x="200.8" y="57.3">AL8</text>
<text x="200.8" y="55.6">AJ10</text>
<text x="239.8" y="58.8">R20</text>
<text x="158.3" y="62.4">AH11</text>
<text x="165.4" y="63.3">DAC_A_RSET</text>
<text x="186.9" y="63.3">DAC_A_HSYNC</text>
<text x="186.9" y="65">DAC_A_VSYNC</text>
<text x="200.8" y="64.1">AL12</text>
<text x="200.8" y="62.4">AM12</text>
<text x="239.8" y="60.4">3.3K</text>
<text x="184.9" y="70.1">DAC_A_SWAPRDY</text>
<text x="200.8" y="69.3">AM11</text>
<text x="189" y="75.2">DAC_A_RED</text>
<text x="200.8" y="74.4">AL9</text>
<text x="200.8" y="77.8">AM10</text>
<text x="186.9" y="78.7">DAC_A_GREEN</text>
<text x="187.9" y="82.1">DAC_A_BLUE</text>
<text x="200.8" y="81.2">AL10</text>
<text x="186.9" y="87.2">DAC_A_IDUMP</text>
<text x="200.8" y="86.4">AC13</text>
<text x="164.5" y="117.2">U10</text>
<text x="165.4" y="124.3">10/26 DAC_B</text>
<text x="158.3" y="130.8">AC10</text>
<text x="160.4" y="127.4">Y8</text>
<text x="165.4" y="131.7">DAC_B_VREF</text>
<text x="165.4" y="128.3">DAC_B_VDD</text>
<text x="188.8" y="130">I2C_B_SDA</text>
<text x="188.8" y="128.3">I2C_B_SCL</text>
<text x="200.8" y="127.4">AK8</text>
<text x="200.8" y="129.1">AK9</text>
<text x="159.4" y="134.3">AD8</text>
<text x="165.4" y="135.1">DAC_B_RSET</text>
<text x="186.9" y="135.1">DAC_B_HSYNC</text>
<text x="186.9" y="136.8">DAC_B_VSYNC</text>
<text x="200.8" y="136">AA9</text>
<text x="200.8" y="134.3">Y9</text>
<text x="184.9" y="142">DAC_B_SWAPRDY</text>
<text x="200.8" y="141.1">AB11</text>
<text x="189" y="147.1">DAC_B_RED</text>
<text x="200.8" y="146.2">AB9</text>
<text x="200.8" y="149.7">AC8</text>
<text x="186.9" y="150.5">DAC_B_GREEN</text>
<text x="187.9" y="153.9">DAC_B_BLUE</text>
<text x="200.8" y="153.1">AB8</text>
<text x="186.9" y="159.1">DAC_B_IDUMP</text>
<text x="200.8" y="158.2">AC12</text>
<text x="114.9" y="166.6">D</text>
<text x="111.6" y="170.4">G</text>
<text x="114.9" y="172.3">S</text>
<text x="162.8" y="196.5">U10</text>
<text x="163.6" y="203.1">15/26 XTAL</text>
<text x="157.7" y="209.6">AK2</text>
<text x="202.5" y="209.6">AJ2</text>
<text x="157.7" y="214.7">AL2</text>
<text x="163.6" y="210.4">XTAL_SS_IN</text>
<text x="163.6" y="215.5">XTAL_IN</text>
<text x="186.6" y="210.4">XTAL_OUT_BUFF</text>
<text x="191.7" y="215.5">XTAL_OUT</text>
<text x="202.5" y="214.7">AL1</text>
<text x="222.7" y="226.5">R72</text>
<text x="222.7" y="228">330</text>
</g>
<g font-size="1.6">
<text x="164.5" y="47">NV40-A1</text>
<text x="164.5" y="48.5">BGA1309</text>
<text x="164.5" y="118.9">NV40-A1</text>
<text x="164.5" y="120.4">BGA1309</text>
<text x="210.4" y="257.8">NV40,</text>
<text x="218.2" y="257.8">350N/500M, 256MB, VGA, DVI-I DUAL, TV OUT, SINGLE HDD, PCIID:0x041</text>
<text x="210.2" y="260.2">DAC_A, DAC_B, PLL and SYNCbuffer</text>
<text x="405.2" y="267.2">20-APR-2004</text>
</g>
<g font-size="1.3">
<text x="232.9" y="45.6">ASSY=SWAPREADY_DAC</text>
<text x="39.9" y="48.9">A3V3</text>
<text x="164.5" y="49.9">COMMON</text>
<text x="236.7" y="48.9">A3V3</text>
<text x="312.8" y="52.3">5V</text>
<text x="328.8" y="50.8">ASSY=DAC_SYNC_BUFFER</text>
<text x="43.8" y="57.3">BEAD_0603</text>
<text x="44.3" y="55.7">LB517</text>
<text x="52.4" y="57.3">COMMON</text>
<text x="55" y="55.7">150-220R@100MHz</text>
<text x="144" y="55.6">DACA_VDD</text>
<text x="144" y="59">DACA_VREF</text>
<text x="207.3" y="57.3">I2CA_SDA_G</text>
<text x="207.3" y="55.6">I2CA_SCL_G</text>
<text x="223" y="56.4">OUT</text>
<text x="223" y="58.1">OUT</text>
<text x="229.1" y="57.6">14&lt;</text>
<text x="229.1" y="55.9">14&lt;</text>
<text x="289.4" y="59">DACA_HSYNC</text>
<text x="308.8" y="59">1</text>
<text x="313.7" y="57.1">14</text>
<text x="319.3" y="57.6">U510</text>
<text x="319.3" y="59.3">74ACT08</text>
<text x="17.7" y="64.3">A3V3</text>
<text x="144" y="62.4">DACA_RSET</text>
<text x="207.3" y="62.4">DACA_HSYNC</text>
<text x="207.3" y="64.1">DACA_VSYNC</text>
<text x="239.8" y="64.5">COMMON</text>
<text x="239.8" y="63.1">0402</text>
<text x="239.8" y="61.7">5%</text>
<text x="271.7" y="64.3">5V</text>
<text x="308.8" y="62.4">2</text>
<text x="319.3" y="62.8">74ACT_SO</text>
<text x="319.3" y="64.5">COMMON</text>
<text x="320.5" y="60.7">3</text>
<text x="328.8" y="60.7" transform="rotate(-90 328.8 60.7)">AHB</text>
<text x="330.5" y="60.9">R838</text>
<text x="330.5" y="62.4">0402</text>
<text x="334.8" y="62.6">5%</text>
<text x="337.7" y="60.9">33</text>
<text x="337.8" y="62.4">COMMON</text>
<text x="352.7" y="60.7">DACA_HSYNC_BUF</text>
<text x="373.6" y="61.5">OUT</text>
<text x="379.7" y="61">14&lt;</text>
<text x="21.6" y="69.1">C1195</text>
<text x="21.6" y="72">6.3V</text>
<text x="21.6" y="70.6">4.7UF</text>
<text x="207.3" y="69.3">SWAPREADY</text>
<text x="243.4" y="70">BI</text>
<text x="248.8" y="69.6">15&lt;</text>
<text x="274.9" y="70.6">.100UF</text>
<text x="274.9" y="69.1">C1221</text>
<text x="274.9" y="72">25V</text>
<text x="313.7" y="66">7</text>
<text x="21.6" y="73.5">20%</text>
<text x="21.6" y="74.9">X5R</text>
<text x="21.6" y="76.3">0603</text>
<text x="21.6" y="77.6">COMMON</text>
<text x="62.7" y="74.2">C1039</text>
<text x="62.7" y="75.8">4.7UF</text>
<text x="62.7" y="77.1">6.3V</text>
<text x="74.7" y="74.2">C1004</text>
<text x="74.7" y="75.8">4700PF</text>
<text x="74.7" y="77.1">25V</text>
<text x="86.7" y="75.8">470PF</text>
<text x="86.7" y="77.1">50V</text>
<text x="86.7" y="74.2">C978</text>
<text x="98.6" y="74.2">C976</text>
<text x="98.6" y="75.8">.1UF</text>
<text x="98.6" y="77.1">10V</text>
<text x="109.8" y="74.2">R693</text>
<text x="109.8" y="75.8">127</text>
<text x="109.8" y="77.1">1%</text>
<text x="121.7" y="77.1">1%</text>
<text x="121.7" y="75.8">1.91K</text>
<text x="121.7" y="74.2">R699</text>
<text x="207.3" y="74.4">DACA_RED</text>
<text x="207.3" y="77.8">DACA_GREEN</text>
<text x="223" y="75.2">OUT</text>
<text x="229.1" y="74.7">14&lt;</text>
<text x="274.9" y="77.6">COMMON</text>
<text x="274.9" y="74.9">X7R</text>
<text x="274.9" y="73.5">10%</text>
<text x="274.9" y="76.3">0603</text>
<text x="62.7" y="78.7">20%</text>
<text x="62.7" y="80">X5R</text>
<text x="62.7" y="81.4">0603</text>
<text x="62.7" y="82.8">COMMON</text>
<text x="74.7" y="82.8">COMMON</text>
<text x="74.7" y="80">X7R</text>
<text x="74.7" y="78.7">10%</text>
<text x="74.7" y="81.4">0402</text>
<text x="86.7" y="78.7">10%</text>
<text x="86.7" y="80">X7R</text>
<text x="86.7" y="81.4">0402</text>
<text x="86.7" y="82.8">COMMON</text>
<text x="98.6" y="82.8">COMMON</text>
<text x="98.6" y="81.4">0402</text>
<text x="98.6" y="80">X5R</text>
<text x="98.6" y="78.7">10%</text>
<text x="109.8" y="79.9">COMMON</text>
<text x="109.8" y="78.5">0402</text>
<text x="121.7" y="78.5">0402</text>
<text x="121.7" y="79.9">COMMON</text>
<text x="207.3" y="81.2">DACA_BLUE</text>
<text x="223" y="78.6">OUT</text>
<text x="223" y="82">OUT</text>
<text x="229.1" y="78.1">14&lt;</text>
<text x="229.1" y="81.6">14&lt;</text>
<text x="312.8" y="79.7">5V</text>
<text x="17.9" y="85">GND</text>
<text x="72.1" y="88.4">ASSY=DAC_VDD_VREF</text>
<text x="289.4" y="86.4">DACA_VSYNC</text>
<text x="308.8" y="89.8">5</text>
<text x="308.8" y="86.4">4</text>
<text x="313.7" y="84.5">14</text>
<text x="319.3" y="86.7">74ACT08</text>
<text x="319.3" y="85">U510</text>
<text x="320.5" y="88.1">6</text>
<text x="328.8" y="88.1" transform="rotate(-90 328.8 88.1)">AVB</text>
<text x="330.5" y="88.2">R837</text>
<text x="330.5" y="89.8">0402</text>
<text x="337.7" y="88.2">33</text>
<text x="337.8" y="89.8">COMMON</text>
<text x="352.7" y="88.1">DACA_VSYNC_BUF</text>
<text x="373.6" y="88.9">OUT</text>
<text x="379.7" y="88.4">14&lt;</text>
<text x="59" y="90.1">GND</text>
<text x="201" y="93.5">GND</text>
<text x="313.7" y="93.4">7</text>
<text x="319.3" y="90.1">74ACT_SO</text>
<text x="319.3" y="91.8">COMMON</text>
<text x="334.8" y="90">5%</text>
<text x="312.8" y="105.4">5V</text>
<text x="289.4" y="112">DACB_HSYNC</text>
<text x="308.1" y="112">13</text>
<text x="313.7" y="110.1">14</text>
<text x="319.3" y="110.7">U510</text>
<text x="319.3" y="112.4">74ACT08</text>
<text x="320.5" y="113.7">11</text>
<text x="328.8" y="113.7" transform="rotate(-90 328.8 113.7)">BHB</text>
<text x="330.5" y="113.9">R859</text>
<text x="337.7" y="113.9">33</text>
<text x="352.7" y="113.7">DACB_HSYNC_BUF</text>
<text x="308.1" y="115.4">12</text>
<text x="313.7" y="119">7</text>
<text x="319.3" y="115.8">74ACT_SO</text>
<text x="319.3" y="117.5">COMMON</text>
<text x="330.5" y="115.4">0402</text>
<text x="334.8" y="115.7">5%</text>
<text x="337.8" y="115.4">COMMON</text>
<text x="373.6" y="114.5">OUT</text>
<text x="379.7" y="114.1">16&lt;</text>
<text x="36.5" y="124.2">A3V3</text>
<text x="164.5" y="121.8">COMMON</text>
<text x="38.7" y="129.1">BEAD_0603</text>
<text x="39.2" y="127.6">LB522</text>
<text x="47.3" y="129.1">COMMON</text>
<text x="49.9" y="127.6">150-220R@100MHz</text>
<text x="144" y="127.4">DACB_VDD</text>
<text x="144" y="130.8">DACB_VREF</text>
<text x="205.6" y="127.4">I2CB_SCL_G</text>
<text x="205.6" y="129.1">I2CB_SDA_G</text>
<text x="223" y="128.2">OUT</text>
<text x="223" y="129.9">OUT</text>
<text x="229.1" y="127.8">16&lt;</text>
<text x="229.1" y="129.5">16&lt;</text>
<text x="144" y="134.3">DACB_RSET</text>
<text x="205.6" y="136">DACB_VSYNC</text>
<text x="205.6" y="134.3">DACB_HSYNC</text>
<text x="312.8" y="132.7">5V</text>
<text x="313.7" y="137.5">14</text>
<text x="57.6" y="142.5">4.7UF</text>
<text x="57.6" y="140.9">C1051</text>
<text x="57.6" y="143.9">6.3V</text>
<text x="69.5" y="142.5">4700PF</text>
<text x="69.5" y="143.9">25V</text>
<text x="69.5" y="140.9">C1012</text>
<text x="81.5" y="143.9">50V</text>
<text x="81.5" y="142.5">470PF</text>
<text x="81.5" y="140.9">C993</text>
<text x="93.5" y="142.5">.1UF</text>
<text x="93.5" y="140.9">C956</text>
<text x="93.5" y="143.9">10V</text>
<text x="104.6" y="143.9">1%</text>
<text x="104.6" y="142.5">127</text>
<text x="104.6" y="140.9">R702</text>
<text x="114.9" y="143.9">1%</text>
<text x="114.9" y="142.5">1.21K</text>
<text x="114.9" y="140.9">R701</text>
<text x="205.6" y="141.1">SWAPREADY</text>
<text x="289.4" y="139.4">DACB_VSYNC</text>
<text x="308.1" y="139.4">10</text>
<text x="308.8" y="142.8">9</text>
<text x="319.3" y="143.2">74ACT_SO</text>
<text x="319.3" y="139.7">74ACT08</text>
<text x="319.3" y="138">U510</text>
<text x="320.5" y="141.1">8</text>
<text x="328.8" y="141.1" transform="rotate(-90 328.8 141.1)">BVB</text>
<text x="330.5" y="141.3">R858</text>
<text x="330.5" y="142.8">0402</text>
<text x="334.8" y="143.1">5%</text>
<text x="337.7" y="141.3">33</text>
<text x="337.8" y="142.8">COMMON</text>
<text x="352.7" y="141.1">DACB_VSYNC_BUF</text>
<text x="373.6" y="141.9">OUT</text>
<text x="379.7" y="141.5">16&lt;</text>
<text x="57.6" y="145.4">20%</text>
<text x="57.6" y="149.5">COMMON</text>
<text x="57.6" y="146.8">X5R</text>
<text x="57.6" y="148.1">0603</text>
<text x="69.5" y="145.4">10%</text>
<text x="69.5" y="146.8">X7R</text>
<text x="69.5" y="148.1">0402</text>
<text x="69.5" y="149.5">COMMON</text>
<text x="81.5" y="145.4">10%</text>
<text x="81.5" y="146.8">X7R</text>
<text x="81.5" y="148.1">0402</text>
<text x="81.5" y="149.5">COMMON</text>
<text x="93.5" y="145.4">10%</text>
<text x="93.5" y="149.5">COMMON</text>
<text x="93.5" y="148.1">0402</text>
<text x="93.5" y="146.8">X5R</text>
<text x="104.6" y="145.2">0402</text>
<text x="104.6" y="146.6">COMMON</text>
<text x="114.9" y="145.2">0402</text>
<text x="114.9" y="146.6">COMMON</text>
<text x="205.6" y="146.2">DACB_RED</text>
<text x="205.6" y="149.7">DACB_GREEN</text>
<text x="223" y="147">OUT</text>
<text x="229.1" y="146.6">15&lt;</text>
<text x="233.2" y="146.6">16&lt;</text>
<text x="313.7" y="146.4">7</text>
<text x="319.3" y="144.9">COMMON</text>
<text x="123.4" y="154.6">R710</text>
<text x="133.7" y="154.6">R709</text>
<text x="205.6" y="153.1">DACB_BLUE</text>
<text x="223" y="150.5">OUT</text>
<text x="223" y="153.9">OUT</text>
<text x="229.1" y="150">15&lt;</text>
<text x="229.1" y="153.4">15&lt;</text>
<text x="233.2" y="150">16&lt;</text>
<text x="233.2" y="153.4">16&lt;</text>
<text x="53.8" y="156.9">GND</text>
<text x="123.4" y="157.5">1%</text>
<text x="123.4" y="156.2">121</text>
<text x="123.4" y="158.9">0402</text>
<text x="123.4" y="160.3">COMMON</text>
<text x="133.7" y="160.3">NO STUFF</text>
<text x="133.7" y="157.5">5%</text>
<text x="133.7" y="156.2">3.3K</text>
<text x="133.7" y="158.9">0402</text>
<text x="107.2" y="165.4">1G1D1S</text>
<text x="118.1" y="167.1">Q509</text>
<text x="118.6" y="165.1">3</text>
<text x="126.9" y="163.4">TV_RSET_SEL</text>
<text x="135.4" y="167.1">ASSY=DACB_SWITCH</text>
<text x="72" y="170.5">23&gt;</text>
<text x="76.1" y="170.5">15&lt;</text>
<text x="81.7" y="171">IN</text>
<text x="87.5" y="170.2">SEL_2ND_DEV</text>
<text x="110.3" y="170.2">1</text>
<text x="118.3" y="169.5">SOT23_1G1D1S</text>
<text x="118.3" y="168.3">IRLML2502</text>
<text x="118.3" y="170.7">COMMON</text>
<text x="118.6" y="171.9">2</text>
<text x="231.8" y="168.8">GND</text>
<text x="118.9" y="179.1">GND</text>
<text x="287" y="191.5">IN</text>
<text x="287" y="189.8">IN</text>
<text x="294.5" y="190.7">XTALOUT</text>
<text x="294.5" y="189">XTALIN</text>
<text x="311.6" y="189">15MIL</text>
<text x="311.6" y="190.7">15MIL</text>
<text x="332.2" y="190.7">5MIL</text>
<text x="332.2" y="189">5MIL</text>
<text x="162.8" y="197.9">NV40-A1</text>
<text x="287" y="196.7">IN</text>
<text x="287" y="194.9">IN</text>
<text x="294.5" y="194.2">DACB_VDD</text>
<text x="294.5" y="195.9">DACB_RSET</text>
<text x="294.5" y="197.6">DACB_VREF</text>
<text x="332.2" y="197.6">16MIL</text>
<text x="332.2" y="195.9">16MIL</text>
<text x="332.2" y="194.2">16MIL</text>
<text x="140.5" y="203.1">ASSY=NV40_XTAL</text>
<text x="162.8" y="200.5">COMMON</text>
<text x="162.8" y="199.3">BGA1309</text>
<text x="287" y="198.4">IN</text>
<text x="287" y="201.8">IN</text>
<text x="287" y="203.5">IN</text>
<text x="294.5" y="201">DACA_VDD</text>
<text x="294.5" y="202.7">DACA_RSET</text>
<text x="332.2" y="202.7">16MIL</text>
<text x="332.2" y="201">16MIL</text>
<text x="88.1" y="209.9">15&gt;</text>
<text x="104.6" y="209.6">XTALSSIN</text>
<text x="209" y="209.6">XTALOUTBUFF</text>
<text x="287" y="205.2">IN</text>
<text x="294.5" y="204.4">DACA_VREF</text>
<text x="332.2" y="204.4">16MIL</text>
<text x="93.7" y="210.3">IN</text>
<text x="147.4" y="221.5">XTALIN</text>
<text x="165.2" y="221.5">Y2</text>
<text x="166.3" y="220.5">XTAL_4PIN</text>
<text x="173.4" y="221.5">27 MHZ</text>
<text x="197" y="221.5">XTALOUT</text>
<text x="106.3" y="226.5">R78</text>
<text x="148.2" y="226.5">C92</text>
<text x="162.2" y="223.2">H10SSMD</text>
<text x="171.7" y="223.2">10 PPM 85C</text>
<text x="171.7" y="224.6">COMMON</text>
<text x="211.6" y="226.5">C94</text>
<text x="106.3" y="228">10K</text>
<text x="106.3" y="229.4">5%</text>
<text x="106.3" y="230.8">0402</text>
<text x="106.3" y="232.1">COMMON</text>
<text x="148.2" y="229.4">50V</text>
<text x="148.2" y="230.9">5%</text>
<text x="148.2" y="228">15PF</text>
<text x="148.2" y="232.3">C0G</text>
<text x="148.2" y="233.7">0402</text>
<text x="211.6" y="229.4">50V</text>
<text x="211.6" y="230.9">5%</text>
<text x="211.6" y="228">15PF</text>
<text x="211.6" y="232.3">C0G</text>
<text x="211.6" y="233.7">0402</text>
<text x="222.7" y="232.1">COMMON</text>
<text x="222.7" y="229.4">5%</text>
<text x="222.7" y="230.8">0402</text>
<text x="103.5" y="239">GND</text>
<text x="144.5" y="239">GND</text>
<text x="148.2" y="235">COMMON</text>
<text x="207.8" y="239">GND</text>
<text x="211.6" y="235">COMMON</text>
<text x="219.8" y="239">GND</text>
</g>
<g font-size=".8">
<text x="122.6" y="174">R_DS_ON=0.080R</text>
<text x="122.6" y="173.1">CONTINUOUS_CURRENT=3A</text>
<text x="122.6" y="172.3">MAX_VOLTAGE=20V</text>
<text x="122.6" y="174.8">MAX_CURRENT=20A</text>
<text x="122.6" y="176.5">V_BE_GS=+/-8V</text>
<text x="122.6" y="175.7">MAX_WATTAGE=0.5W@70C</text>
</g>
</svg>
